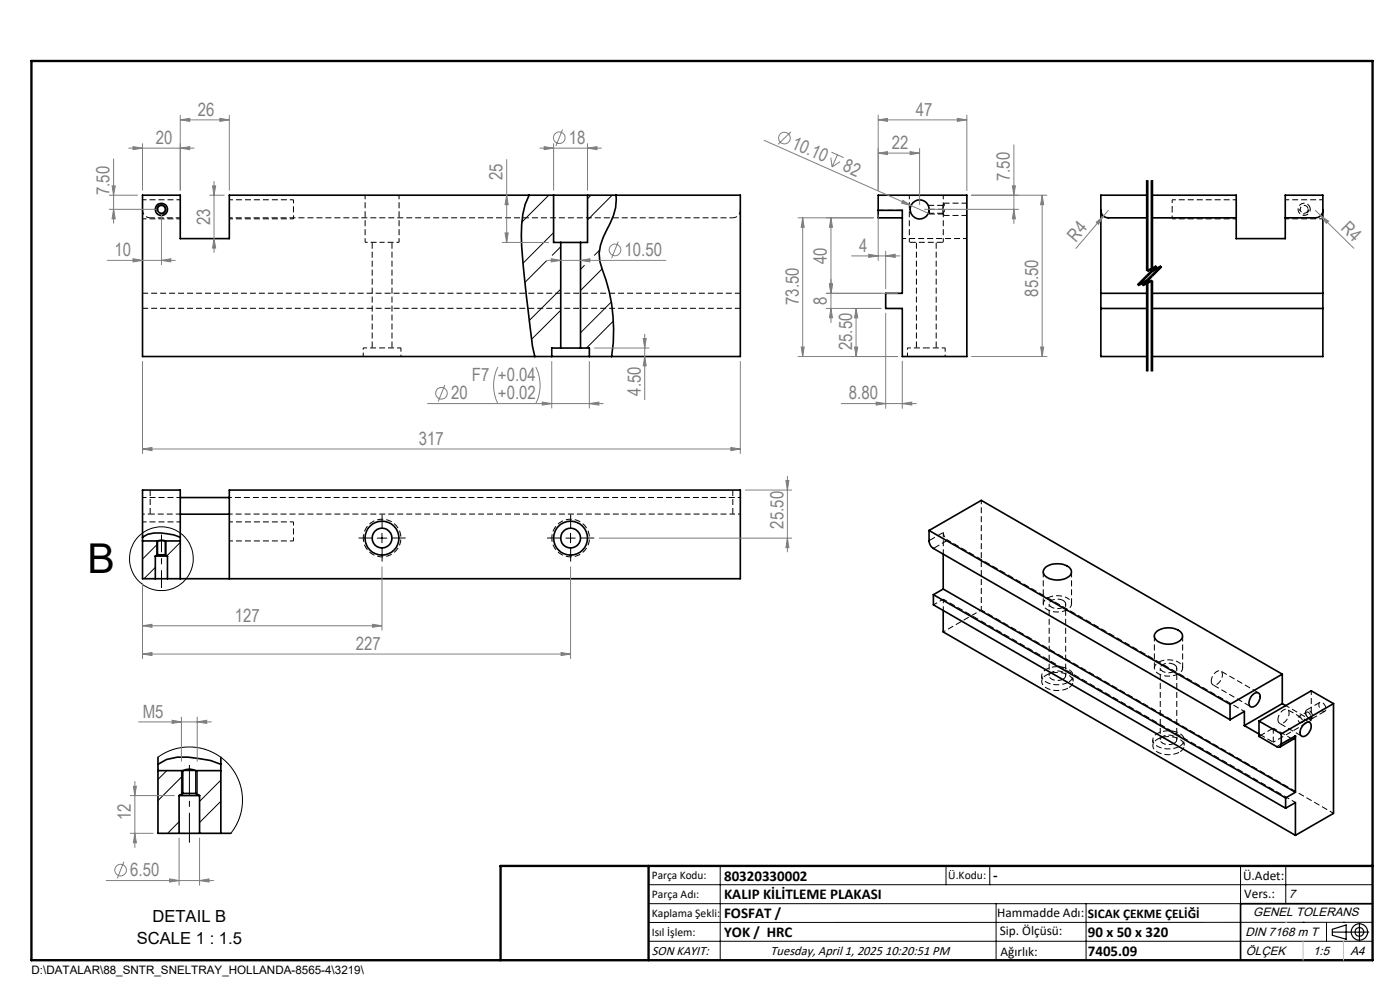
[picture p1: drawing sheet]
<svg xmlns="http://www.w3.org/2000/svg" width="297mm" height="210mm" viewBox="0 0 297 210" stroke-linecap="round" stroke-linejoin="round" font-family="sans-serif">
<g fill="none" stroke="#000" stroke-width=".21" stroke-dasharray="1.3 .6" stroke-dashoffset=".4" stroke-linecap="butt">
<path d="M30.3 46.4h8M38.3 42.4h-8M77.5 41.4v10M84.7 51.4v-10M192.9 41.4v10M200 44.4v.8M200 43.6v.8M200.1 51.4v-10M272.7 46.4h8M277.9 44a1.3 1.3 0 0 1-1.3 1.7 1.3 1.3 0 0 1-1.1-1.9 1.3 1.3 0 0 1 2.2-.2l.2 .4M280.7 42.4h-8M85.1 73.8h-8"/>
<path d="M38.3 105.5h-8M38.3 110.7h-8M208.2 106.1v23.3M200.1 129.5v-2.4M200.1 127.1l74.7 43.1M200.1 127.1l-2.1 1.2M208.2 129.4l74.7 43.1M270.1 154.4l3.8 2.2M278.2 152.8v-6.3M278.2 152.8l-5.4-3.1"/>
</g>
<g fill="none" stroke="#000" stroke-width=".21" stroke-dasharray="1.3 .6" stroke-dashoffset=".6" stroke-linecap="butt">
<path d="M155.5 46.2h-106.8M200.3 44.4v1.3M248.7 44.4v2M248.7 42.4v2M155.5 109h-106.8M222.6 128.1v15.2M221 143.3v1.3M226.1 143.3v-15.2M227.7 144.6v-1.3M244.6 156.9v1.3M246.1 141.7v15.2M249.6 156.9v-15.2"/>
<path d="M251.2 158.2v-1.3M276.1 153.3l1.8-1M277.2 151l-1.8 1.1"/>
</g>
<path d="M77.5 51.4h3.6M81.1 51.4h3.6M200.3 43.1v1.3M157.1 105.5h-108.4M208.2 129.4l-8.1 4.6M226.4 126.9a4.3 4.3 0 0 0-4.9 .5 1.39 1.39 0 0 0 1.2 2.1 4.3 4.3 0 0 0 4.4-.7 1.26 1.26 0 0 0-.7-1.9M250 140.5a4.3 4.3 0 0 0-4.9 .5 1.39 1.39 0 0 0 1.1 2.1 4.3 4.3 0 0 0 4.5-.7 1.26 1.26 0 0 0-.7-1.9M270.1 157.4l8.1-4.6" fill="none" stroke="#000" stroke-width=".21" stroke-dasharray="1.3 .6" stroke-dashoffset=".7" stroke-linecap="butt"/>
<g fill="none" stroke="#000" stroke-width=".21" stroke-dasharray="1.3 .6" stroke-dashoffset=".5" stroke-linecap="butt">
<path d="M48.7 46.4h13.6M62.3 46.4v-4M62.3 42.4h-13.6M191.4 50.6h13.7M197.1 45.3v-.9M248.7 46.4h13.6M262.3 42.4h-13.6M196.5 73.8h-4M200.5 73.8h-4M48.7 114.7h13.6M62.3 114.7v-4M62.3 110.7h-13.6"/>
<path d="M77.1 114.1a4 4 0 0 1 5.7-3.6 4 4 0 0 1 .7 6.8 4 4 0 0 1-6.4-2.4v-.8M117.1 114.1a4 4 0 0 1 5.7-3.6 4 4 0 0 1 .7 6.8 4 4 0 0 1-6.4-2.4v-.8M201.1 114.6l62.9 36.3M277 151.3l.2 .6a.6 .6 0 0 0 .9 .3l.1-.2"/>
</g>
<path d="M79 51.4v22.4M192.9 51.4h7.2M194.4 51.4v22.4M277.5 44.4a.84 .84 0 0 1-1.1 .8 .84 .84 0 0 1-.3-1.4 .84 .84 0 0 1 1.3 .3l.1 .3M83.2 73.8v-22.4M198.6 73.8v-22.4M226.7 144.7a4.7 4.7 0 0 1-5.5-.8 1.56 1.56 0 0 1 1.2-2.2 4.5 4.5 0 0 1 5.1 1 1.42 1.42 0 0 1-.8 2M226.7 145.9a4.7 4.7 0 0 1-5.5-.7 1.56 1.56 0 0 1 1.2-2.2 4.5 4.5 0 0 1 5.1 .9 1.42 1.42 0 0 1-.8 2M250.2 158.3a4.7 4.7 0 0 1-5.5-.7 1.56 1.56 0 0 1 1.3-2.2 4.5 4.5 0 0 1 5.1 .9 1.42 1.42 0 0 1-.9 2M250.2 159.5a4.7 4.7 0 0 1-5.5-.7 1.56 1.56 0 0 1 1.3-2.2 4.5 4.5 0 0 1 5.1 1 1.42 1.42 0 0 1-.9 1.9" fill="none" stroke="#000" stroke-width=".21" stroke-dasharray="1.3 .6" stroke-dashoffset="-.1" stroke-linecap="butt"/>
<g fill="none" stroke="#000" stroke-width=".21" stroke-dasharray="1.3 .6" stroke-linecap="butt">
<path d="M191.4 44.6h-5.1M197 45.2h3M197.1 45.4v-.1M200 45.2l.3 .5M200 43.6h-3M200.3 43.1l-.3 .5M275.7 44.4v.3M31.9 109v-5.1M155.5 103.9v5.1M225.6 127.4a.83 .83 0 0 1 .5 .9 .83 .83 0 0 1-.9 .7 1.96 1.96 0 0 1-2.6-.9 2.02 2.02 0 0 1 3-.7M225.6 144a.83 .83 0 0 0 .5-.9 .83 .83 0 0 0-.9-.6 1.96 1.96 0 0 0-2.6 .8 2.02 2.02 0 0 0 3 .7M249.1 141a.83 .83 0 0 1 .5 .9 .83 .83 0 0 1-.8 .7 1.96 1.96 0 0 1-2.7-.9 2.02 2.02 0 0 1 3-.7"/>
<path d="M249.1 157.7a.83 .83 0 0 0 .5-1 .83 .83 0 0 0-.8-.6 1.96 1.96 0 0 0-2.7 .8 2.02 2.02 0 0 0 3 .8M278.2 152.5l2.9-1.6M280 149l-2.8 1.6"/>
</g>
<path d="M197.1 45.4h3M200.1 44.4h-3M200.3 45.7h4.8M205.1 43.1h-4.8M157.1 62.2h-126.8M157.1 65.4h-126.8M221.3 121.3v6.8M227.3 128.1v-6.8M244.9 134.9v6.8M250.9 141.7v-6.8M270.1 154.4v3" fill="none" stroke="#000" stroke-width=".21" stroke-dasharray="1.3 .6" stroke-dashoffset=".1" stroke-linecap="butt"/>
<path d="M276.4 45.4a1 1 0 0 0 1.3-1M77.1 73.8v1.8M85.1 75.6v-1.8M192.5 73.8v1.8M200.5 75.6v-1.8" fill="none" stroke="#000" stroke-width=".21" stroke-dasharray="1.3 .6" stroke-dashoffset=".9" stroke-linecap="butt"/>
<g fill="none" stroke="#000" stroke-width=".35">
<path d="M112.3 41.4a17.7 17.7 0 0 0-1.7 8.5 299.4 299.4 0 0 0 2.4 23.5l.5 2.2M117.4 41.4h7.2M117.4 41.4h-68.8v9.2h-10.4v-9.2h-8v34.2h86.9M117.4 41.4v10h1.6M119 51.4h4.2M119 51.4v22.4M123.2 51.4v22.4M124.6 41.4h32.5v34.2h-32.1M124.6 41.4v10h-1.4M130.7 41.4a9.9 9.9 0 0 1-1.2 5.9 16.3 16.3 0 0 0-2.4 6.4l.1 1.7a47.3 47.3 0 0 1 2.8 11.6l.2 2.7-.1 3-.3 2.9M186.3 44.6v1.6h5.1M186.3 41.4h18.8v34.2h-13.7v-10.2h-3.5v-3.2h3.5v-17.6h-5.1z"/>
<path d="M233.5 44.6a1.57 1.57 0 0 0 1.6 1.6h8.2M243.3 41.4h-9.8v34.2h9.8M244.4 41.4h17.9v9.2h10.4v-9.2h7.9v34.2h-36.2M244.4 46.2h17.9M280.6 44.6a1.57 1.57 0 0 1-1.6 1.6h-6.3M117.1 75.6h7.9M119 73.8h4.2M119 73.8h-1.9v1.8M123.2 73.8h1.8v1.8M233.5 65.4h9.8M233.5 62.2h9.8M244.4 65.4h36.2"/>
<path d="M244.4 62.2h36.2M30.2 113.9a6.8 6.8 0 0 1 5.3-.7l1.4 .3 1.3 .5M30.2 113.9v.9M30.2 113.9v-9.9h8v10M30.2 114.8v8h2.7M30.2 114.8h3.2M32.9 118h2.6M32.9 118v4.8M33.4 114.8a1.95 1.95 0 0 1 1.7 0M33.4 117.7h1.7M33.4 114.8v2.9M33.4 117.7l-.5 .3"/>
<path d="M35.1 114.8h3.1M35.1 114.8v2.9M35.1 117.7l.4 .3M35.5 118v4.8M38.2 114v.8M38.2 114.8v8M38.2 109.1h10.4M38.2 105.5h10.4M197.1 112.5v2.2a1.96 1.96 0 0 0 .9 1.6l62.9 36.4M197.1 112.5l11.1-6.4 63.8 36.9M197.1 112.5l63.8 36.9M200.1 117.5v7.4"/>
<path d="M32.9 122.8h2.6M35.5 122.8h121.6v-18.8h-108.5v18.8M198 126.1v2.2l74.7 43.1M198 126.1l74.7 43.2M200.1 124.9l74.7 43.2M200.1 129.5v4.5l74.7 43.2M200.1 124.9l-2.1 1.2M221.8 120.3a4.3 4.3 0 0 1 5.3 .3 1.23 1.23 0 0 1-.7 1.9 4.2 4.2 0 0 1-4.9-.5 1.12 1.12 0 0 1 .3-1.7zM245.4 133.9a4.2 4.2 0 0 1 5.2 .4 1.23 1.23 0 0 1-.6 1.8 4.1 4.1 0 0 1-4.9-.5 1.09 1.09 0 0 1 .3-1.7zM260.9 152.7l3.1-1.8v3M260.9 149.4v3.3M264 153.9l3.1 1.8"/>
<path d="M265.8 147.3a.85 .85 0 0 1 1.2-.3 .85 .85 0 0 1 .3 1.2 1.91 1.91 0 0 1-2 1.7 1.96 1.96 0 0 1 .5-2.6zM267.1 153v3.2l3.8 2.2a.58 .58 0 0 0 .6 .1 .58 .58 0 0 0 .3-.7M267.1 153l4.7 2.7M271.8 155.7v2.1M272 143l-11.1 6.4M272 143v6.3M272 149.3l-8 4.6M272 149.3l.7 .4M274.8 156.1l-.1 .5-3.2 1.9M274.8 156.1v12M274.8 156.1l-3 1.7M276.7 153.6a.84 .84 0 0 1 1.1-.3 .84 .84 0 0 1 .3 1.1 1.91 1.91 0 0 1-1.9 1.8 1.86 1.86 0 0 1 .5-2.6z"/>
<path d="M282.9 149.3l-11.1 6.4M282.9 149.3v23.2l-8.1 4.7M282.9 149.3l-4.7-2.8-11.1 6.5M33.5 162.1l1.8-1 2.3-.5h2.3l2.4 .3 2.4 .4 2.1 .8M33.5 162.1v1.4M33.5 160.6v1.5M33.5 163.5v13.3h4.5M33.5 163.5h5.3M38 168.8h4.3M38 176.8h4.3M38 168.8v8M38.8 163.5a3.4 3.4 0 0 1 2.8 0"/>
<path d="M38.8 168.3h2.8M38.8 163.5v4.8M38.8 168.3l-.8 .5M41.6 163.5h5.2M41.6 163.5v4.8M41.6 168.3l.7 .5M42.3 168.8v8M42.3 176.8h6.7M46.8 162.1v1.4M46.8 160.6v1.5M46.8 163.5v13.3M272.7 171.4l2.1-1.2v7"/>
<path d="M272.7 169.3v2.1M274.8 168.1l-2.1 1.2M291.2 191.7h-28v12"/>
<circle cx="34.2" cy="44.4" r=".84"/>
<circle cx="34.2" cy="44.4" r="1.3"/>
<circle cx="195.1" cy="44.4" r="2.02"/>
<circle cx="81" cy="114.1" r="3.6"/>
<circle cx="81.1" cy="114.1" r="2.1"/>
<circle cx="121" cy="114.1" r="3.6"/>
<circle cx="121" cy="114.1" r="2.11"/>
</g>
<g fill="none" stroke="#000" stroke-width=".21" stroke-dasharray="1.3 .6" stroke-dashoffset="-.2" stroke-linecap="butt">
<path d="M198 116.3l3.1-1.7M200.1 112.9l-3 1.8M257.3 145.3l8 4.6M267 147l-8-4.7M267.1 156.2l3-1.8M267.1 155.7l3 1.7M271.4 153.4l4.8 2.7M273.9 156.6l-3 1.8M276.3 152.9a.49 .49 0 0 1-.6 .4 .49 .49 0 0 1-.3-.6v-.6a.82 .82 0 0 1 .9 .8M277.8 153.2l-4.7-2.7M278 151.9v.2a.7 .7 0 0 1-.8-.2 .7 .7 0 0 1 0-.9l.5 .2 .3 .7M278.5 152l-.2 .5a1.2 1.2 0 0 1-1.1-.6 1.2 1.2 0 0 1 0-1.3 1.27 1.27 0 0 1 1.3 1.4"/>
<path d="M281.3 150.4l-.2 .4a1.2 1.2 0 0 1-1.1-.5 1.2 1.2 0 0 1 0-1.3 1.27 1.27 0 0 1 1.3 1.4"/>
</g>
<path d="M30.3 44.6a1.6 1.6 0 0 0 1.6 1.6M38.3 46.2h-6.4M155.5 46.2a1.6 1.6 0 0 0 1.6-1.6M38.3 109h-6.4M200.1 117.5v-4.6M274.6 156.7l-.7-.1" fill="none" stroke="#000" stroke-width=".21" stroke-dasharray="1.3 .6" stroke-dashoffset=".3" stroke-linecap="butt"/>
<path d="M257 144.5a.79 .79 0 0 0 .5 .9 .79 .79 0 0 0 1-.4 1.88 1.88 0 0 0 .5-2.7 1.95 1.95 0 0 0-2 2.2M271.1 152.7a.79 .79 0 0 0 .5 .8 .79 .79 0 0 0 1-.4 1.88 1.88 0 0 0 .5-2.6 1.95 1.95 0 0 0-2 2.2" fill="none" stroke="#000" stroke-width=".21" stroke-dasharray="1.3 .6" stroke-dashoffset=".2" stroke-linecap="butt"/>
<path d="M201.1 114.6a2.08 2.08 0 0 1-1-1.7" fill="none" stroke="#000" stroke-width=".21" stroke-dasharray="1.3 .6" stroke-dashoffset="1" stroke-linecap="butt"/>
<g fill="none" stroke="#000" stroke-width=".21">
<path d="M243.2 38.2v19.3M243.4 38.2v19.3l2-1-4 4 2-1v19.3M243.6 38.2v9.7M244.2 38.2v19.3M244.4 38.2v19.3l2-1-4 4 2-1v19.3M244.6 38.2v19.3M33.3 44.7a1.01 1.01 0 0 1 .9-1.3 1.01 1.01 0 0 1 1.1 1.1 1.01 1.01 0 0 1-1.3 .9M115.9 55.3l-4.6 4.6M116.4 41.4l-5.7 5.7M117.4 49.3l-6.5 6.5M119 52.3l-1.8 1.8M124 56.3l-.8 .8"/>
<path d="M125.4 41.4l-.8 .7M127.1 53.1l-1 1M127.7 57l-4.5 4.6M129.9 41.4l-5.3 5.3M243.2 59.5v19.3M243.3 59.3l-2 1M243.5 59.7l-2 1M243.6 47.9v9.6zM243.6 59.5v19.3M244.2 59.5v19.3M244.5 59.7l-2 1M244.6 59.5v19.3"/>
<path d="M245.2 56.4l-4 4M245.3 56.3l-2 1M245.5 56.7l-2 1M245.5 56.6l-4 4M246.2 56.4l-4 4 2.1-1.1M246.3 56.3l-2 1M246.5 56.7l-2 1M246.5 56.6l-4 4M119 61.3l-6.7 6.7M119 65.8l-6.3 6.2M129.7 64.1l-6.5 6.5M130.1 68.1l-5.7 5.7"/>
<path d="M33.2 114.8v2.9M33.4 115.4l-3.2 3.2M35.2 114.8v2.9M38.2 115.1l-2.8 2.8M80 114.2h2.1M81 113.1v2M120.1 114.2h1.9M121 113.1v2M32.9 120.4l-2.3 2.4M33.5 160.6l1.4-.8 1.9-.8 2.2-.5h2l1.8 .2 2 .7 2.1 1.2 1.5 1.4 1.3 1.7 .8 1.4 .7 2 .2 1.9v1.9l-.4 2-.8 2-1.2 1.9M35.4 163.5l-1.9 1.8M38 174.3l-2.4 2.5"/>
<path d="M38.5 163.5v5M38.8 164.6l-5.3 5.2M41.8 163.5v5M46.8 165.5l-4.5 4.5M46.8 170l-4.5 4.5M137.6 187.7h153.6M137.6 191.7h153.6M137.6 199.7h153.6M152.8 183.7v20M200.7 183.7v4M210 183.7v4M211.3 191.7v12"/>
<path d="M230.4 191.7v12M263.2 183.7v20M272.8 183.7v8M276.4 195.6h.1M281.4 195.6v4.1M285 195.6h.1M291.2 195.6l-153.6 .1"/>
<circle cx="34.2" cy="118.5" r="6.8"/>
</g>
<path d="M30.3 109h1.6M155.5 109h1.6" fill="none" stroke="#000" stroke-width=".21" stroke-dasharray="1.3 .6" stroke-dashoffset=".8" stroke-linecap="butt"/>
<g fill="none" stroke="#808080" stroke-width=".21">
<path d="M23.8 39.4h.6l-.3 2zM24.1 33.6v13.8M27.2 31.4h14M28.2 31.1l2 .3-2 .3zM30.2 30.4v10M38.2 31.4l2.1-.3v.6zM38.2 25.4l2.1-.3v.6zM38.2 24.4v16M38.2 25.4h10.4M45.1 39.4h.7l-.4 2zM45.4 38.4v15.2M46.6 25.1l2 .3-2 .3z"/>
<path d="M48.6 24.4v16M107.5 33.8v17.6M114.4 31.4h13.2M115.4 31.1l2 .3-2 .3zM117.4 30.4v10M119.3 27.5l-1.4 3.5M124.6 31.4l2-.3v.6zM124.6 30.4v10M162.1 29.8l31.2 13.8M167.8 28l-2.7 2.6M176.2 33.4l.3 2M176.4 32.3l2.6 1.1"/>
<path d="M177.7 32.8l-1.2 2.6M178.2 34.3l-1.7 1.1M186.3 32.5l2-.3v.6zM186.3 25.4l2-.3v.6zM186.3 25.4h18.8M186.3 24.4v16M186.3 32.5h8.8M193.1 32.2l2 .3-2 .3zM195.1 31.5v11.9M203.1 25.1l2 .3-2 .3zM205.1 24.4v16M214.8 39.4h.6l-.3 2z"/>
<path d="M215.1 30.7v16.7M22.7 55.2h14.6M23.1 44.4h10.1M23.1 41.4h6.1M24.1 44.4l.3 2h-.6zM28.2 54.9l2 .3-2 .4zM34.3 55.2l1.9-.3v.7zM34.3 45.4v10.8M44.4 41.4h3.2M45.4 50.6l.4 2h-.7zM106.5 51.4h10M107.1 49.4h.7l-.3 2z"/>
<path d="M107.5 41.4l.3 2h-.7zM115.9 55.2h25.4M116.9 54.9l2.1 .3-2.1 .4zM123.2 55.2l1.9-.3v.7zM131.2 51.3l-1.4 3.5M169.3 46.2h16M170.3 46.2l.3 2h-.6zM170.3 46.2v29.4M176.3 46.2l.3 2h-.6zM176.3 46.2v22.2M180.7 54.3h10.2M184.3 53.9l2 .4-2 .3z"/>
<path d="M186.3 45.6v9.7M187.9 54.3l2-.4v.7zM187.9 53.3v7.9M191.6 42.5l1.7 1.1-2-.5zM193.3 43.6l3.7 1.7M196.1 44.4h20M206.1 41.4h16M215.1 44.4l.3 2h-.6zM221.1 41.4l.3 2h-.6zM221.1 41.4v34.2M232.6 47.2l1.5-1.4-1.1 1.8zM235.1 44.6l-6.9 8.1"/>
<path d="M279 44.6l1.2 1.1M280.2 45.7l1.6 1.2-.4 .5zM280.2 45.7l7 7M30.2 76.6v19.7M105.6 77.8a8.6 8.6 0 0 0 0 7.8M113.7 77.8a8.6 8.6 0 0 1 0 7.8M117.1 76.6v10M125 76.6v10M126 73.8h11.8M136.5 71.8h.6l-.3 2zM136.8 75.6l.3 2h-.6zM136.8 70.8v14"/>
<path d="M157.1 76.6v19.7M169.3 75.6h21.1M170 73.6h.6l-.3 2zM175.3 65.4h11.6M175.3 62.2h15.1M176 60.2h.6l-.3 2zM176.3 65.4l.3 2h-.6zM181.3 73.6h.7l-.4 2zM181.6 65.4l.4 2h-.7zM181.6 65.4v10.2M187.9 66.4v20.2M191.4 76.6v10"/>
<path d="M206.1 75.6h16M220.8 73.6h.6l-.3 2zM30.2 95.2l2-.3v.7zM30.2 95.2h126.9M90.6 85.6h37.4M94.4 81.7l-1.4 3.5M115 85.3l2.1 .3-2.1 .3zM125 85.6l2-.3v.6zM155 94.9l2.1 .3-2.1 .4zM178.5 85.6h15.9M185.9 85.3l2 .3-2 .3zM191.4 85.6l2-.3v.6z"/>
<path d="M127 114.2h41M158 104h10M166.7 101.9h.7l-.4 2.1zM167 114.2l.4 2h-.7zM167 101v16.1M30.2 132.7l2-.3v.7zM30.2 138.7l2-.3v.7zM30.2 123.7v16.1M30.2 132.7h50.8M30.2 138.7h90.8M79 132.4l2 .3-2 .4zM81 120.1v13.6"/>
<path d="M119 138.4l2 .3-2 .4zM121 120.1v19.7M29.4 153.1h15.4M36.5 152.8l2 .3-2 .3zM38.5 152.1v9.4M41.8 153.1l2.1-.3v.6zM41.8 152.1v9.4M27.6 168.8h9.4M27.6 176.8h4.9M28.3 166.8h.6l-.3 2zM28.6 176.8l.3 2h-.6zM28.6 165.8v14"/>
<path d="M38 177.8v10M42.3 177.8v10M22.5 186.8h22.8M26.3 182.8l-1.4 3.5M36 186.4l2 .4-2 .3zM42.3 186.8l2-.4v.7z"/>
<circle cx="118.6" cy="29.2" r="1.23"/>
<circle cx="166.4" cy="29.3" r="1.23"/>
<circle cx="130.5" cy="53" r="1.24"/>
<circle cx="93.7" cy="83.4" r="1.23"/>
<circle cx="25.6" cy="184.6" r="1.24"/>
</g>
<g fill="none" stroke="#000" stroke-width=".25">
<path d="M33.2 114.8h2M38.5 163.5h3.3M282.6 197.7h7.8M282.6 197.1l3-.9v3l-3-.8zM288.4 195.8v3.8M106.2 203.7h185"/>
<circle cx="288.4" cy="197.7" r="1.74"/>
<circle cx="288.4" cy="197.7" r=".93"/>
</g>
<path d="M197.1 45.3v-.9" fill="none" stroke="#000" stroke-width=".25" stroke-dasharray="1.3 .6" stroke-dashoffset=".5" stroke-linecap="butt"/>
<path d="M40.2 162.3v16.5" fill="none" stroke="#000" stroke-width=".21" stroke-dasharray="15.2 1.3 1.3 1.3" stroke-dashoffset="8.9" stroke-linecap="butt"/>
<path d="M79.1 114.1h-3M81.1 112.1v-3M81.1 116.1v3M83.1 114.1h3M119.1 114.1h-3M121.1 112.1v-3M121.1 116.1v3M123.1 114.1h3" fill="none" stroke="#000" stroke-width=".21" stroke-dasharray="15.2 1.3 1.3 1.3" stroke-linecap="butt"/>
<path d="M197.1 45.4v-.1" fill="none" stroke="#000" stroke-width=".25" stroke-dasharray="1.3 .6" stroke-linecap="butt"/>
<path d="M34.3 113.4v11.3" fill="none" stroke="#000" stroke-width=".21" stroke-dasharray="15.2 1.3 1.3 1.3" stroke-dashoffset="11.5" stroke-linecap="butt"/>
<path d="M243.4 38.2v19.3M244.4 38.2v19.3M243.4 59.5v19.3M244.4 59.5v19.3" fill="none" stroke="#000" stroke-width=".21" stroke-dasharray="6.3 1.3 1.3 1.3" stroke-dashoffset="3.7" stroke-linecap="butt"/>
<path d="M243.4 57.5l2-1M243.4 58.5l-2 2M244.4 57.5l2-1M244.4 58.5l-2 2M245.4 56.5l-2 2M246.4 56.5l-2 2M241.4 60.5l2-1M242.4 60.5l2-1" fill="none" stroke="#000" stroke-width=".21" stroke-dasharray="6.3 1.3 1.3 1.3" stroke-linecap="butt"/>
<path d="M6.7 12.9h284.5v190.8h-284.5zM137.6 183.7v20M291.2 183.7h-185v20" fill="none" stroke="#000" stroke-width=".5"/>
<path d="M276.4 199.7v4M285 199.7v4" fill="none" stroke="#c0c0c0" stroke-width=".21"/>
<path d="M272.8 195.6h.1" fill="none" stroke="#c0c0c0" stroke-width=".25"/>
<g fill="#808080">
<path d="M232.6 47.2l1.5-1.4-1.1 1.8z"/>
<path d="M280.2 45.7l1.6 1.2-.4 .5z"/>
<path d="M191.6 42.5l1.7 1.1-2-.5z"/>
<path d="M41.8 153.1l2.1-.3v.6zM36.5 152.8l2 .3-2 .3z"/>
<path d="M42.3 186.8l2-.4v.7zM36 186.4l2 .4-2 .3z"/>
<path d="M28.3 166.8h.6l-.3 2zM28.6 176.8l.3 2h-.6z"/>
<path d="M155 94.9l2.1 .3-2.1 .4zM30.2 95.2l2-.3v.7z"/>
<path d="M125 85.6l2-.3v.6zM115 85.3l2.1 .3-2.1 .3z"/>
<path d="M123.2 55.2l1.9-.3v.7zM116.9 54.9l2.1 .3-2.1 .4z"/>
<path d="M38.2 31.4l2.1-.3v.6zM28.2 31.1l2 .3-2 .3z"/>
<path d="M167 114.2l.4 2h-.7zM166.7 101.9h.7l-.4 2.1z"/>
<path d="M24.1 44.4l.3 2h-.6zM23.8 39.4h.6l-.3 2zM45.4 50.6l.4 2h-.7zM45.1 39.4h.7l-.4 2zM136.8 75.6l.3 2h-.6zM136.5 71.8h.6l-.3 2zM107.1 49.4h.7l-.3 2zM107.5 41.4l.3 2h-.7z"/>
<path d="M38.2 25.4l2.1-.3v.6zM46.6 25.1l2 .3-2 .3z"/>
<path d="M30.2 132.7l2-.3v.7zM79 132.4l2 .3-2 .4zM30.2 138.7l2-.3v.7zM119 138.4l2 .3-2 .4z"/>
<path d="M28.2 54.9l2 .3-2 .4zM34.3 55.2l1.9-.3v.7z"/>
<path d="M115.4 31.1l2 .3-2 .3zM124.6 31.4l2-.3v.6z"/>
<path d="M191.4 85.6l2-.3v.6zM185.9 85.3l2 .3-2 .3zM187.9 54.3l2-.4v.7zM184.3 53.9l2 .4-2 .3zM193.1 32.2l2 .3-2 .3zM186.3 32.5l2-.3v.6z"/>
<path d="M176.3 65.4l.3 2h-.6zM176 60.2h.6l-.3 2z"/>
<path d="M176.3 46.2l.3 2h-.6zM176 60.2h.6l-.3 2z"/>
<path d="M221.1 41.4l.3 2h-.6zM220.8 73.6h.6l-.3 2z"/>
<path d="M181.3 73.6h.7l-.4 2zM181.6 65.4l.4 2h-.7z"/>
<path d="M214.8 39.4h.6l-.3 2zM215.1 44.4l.3 2h-.6z"/>
<path d="M170 73.6h.6l-.3 2zM170.3 46.2l.3 2h-.6z"/>
<path d="M186.3 25.4l2-.3v.6zM203.1 25.1l2 .3-2 .3z"/>
</g>
<text font-size="8.7" x="18.5" y="121.6">B</text>
<g font-size="3.9" fill="#808080">
<text x="41.9" y="24.5">26</text>
<text x="194.3" y="24.5">47</text>
<text x="33.1" y="30.5">20</text>
<text x="120.7" y="30.5">18</text>
<text x="167.7" y="31.3" transform="rotate(24 167.7 31.3)">10.10</text>
<text x="189.2" y="31.6">22</text>
<text x="23.3" y="41.4" transform="rotate(-90 23.3 41.4)">7.50</text>
<text x="106.6" y="38.2" transform="rotate(-90 106.6 38.2)">25</text>
<text x="178.6" y="36.1" transform="rotate(24 178.6 36.1)">82</text>
<text x="214.2" y="38.4" transform="rotate(-90 214.2 38.4)">7.50</text>
<text x="44.6" y="47.7" transform="rotate(-90 44.6 47.7)">23</text>
<text x="182.3" y="53.4">4</text>
<text x="228.2" y="51.5" transform="rotate(-49 228.2 51.5)">R4</text>
<text x="284.3" y="48.6" transform="rotate(45 284.3 48.6)">R4</text>
<text x="24.3" y="54.3">10</text>
<text x="132.5" y="54.3">10.50</text>
<text x="175.4" y="56" transform="rotate(-90 175.4 56)">40</text>
<text x="169.4" y="64.7" transform="rotate(-90 169.4 64.7)">73.50</text>
<text x="175.4" y="64.7" transform="rotate(-90 175.4 64.7)">8</text>
<text x="220.2" y="62.9" transform="rotate(-90 220.2 62.9)">85.50</text>
<text x="180.8" y="74.3" transform="rotate(-90 180.8 74.3)">25.50</text>
<text x="100.1" y="80.8">F7 +0.04</text>
<text x="135.9" y="83.9" transform="rotate(-90 135.9 83.9)">4.50</text>
<text x="95.7" y="84.7">20</text>
<text x="105.6" y="84.7">+0.02</text>
<text x="180.1" y="84.7">8.80</text>
<text x="88.8" y="94.4">317</text>
<text x="166.2" y="112.1" transform="rotate(-90 166.2 112.1)">25.50</text>
<text x="49.8" y="131.9">127</text>
<text x="75.5" y="137.9">227</text>
<text x="30.3" y="152.2">M5</text>
<text x="27.8" y="174" transform="rotate(-90 27.8 174)">12</text>
<text x="27.6" y="185.9">6.50</text>
</g>
<g font-size="3.5">
<text x="32.3" y="195.6">DETAIL B</text>
<text x="29" y="200.1">SCALE 1 : 1.5</text>
</g>
<g font-size="3.2">
<text x="153.6" y="190.8">KALIP KİLİTLEME PLAKASI</text>
<text x="153.6" y="186.8">80320330002</text>
<text x="210.7" y="186.6">-</text>
<text x="153.6" y="194.8">FOSFAT /</text>
<text x="153.6" y="198.8">YOK / HRC</text>
<text x="230.8" y="198.7">90 x 50 x 320</text>
<text x="230.8" y="202.8">7405.09</text>
</g>
<g font-size="2.8">
<text x="263.7" y="186.7">Ü.Adet:</text>
<text x="263.9" y="190.5">Vers.:</text>
<text x="211.5" y="194.5">Hammadde Adı:</text>
<text x="230.8" y="194.7">SICAK ÇEKME ÇELİĞİ</text>
<text x="138.3" y="202.6">SON KAYIT:</text>
<text x="163.5" y="202.6">Tuesday, April 1, 2025 10:20:51 PM</text>
<text x="212.1" y="198.4">Sip. Ölçüsü:</text>
<text x="212.2" y="202.7">Ağırlık:</text>
</g>
<g font-size="2.6">
<text x="273.4" y="190.4">7</text>
<text x="265.9" y="194.4">GENEL TOLERANS</text>
<text x="264.2" y="198.5">DIN 7168 m T</text>
<text x="264.3" y="202.6">ÖLÇEK</text>
<text x="278.5" y="202.6">1:5</text>
<text x="286.5" y="202.6">A4</text>
</g>
<g font-size="2.5">
<text x="138.3" y="186.4">Parça Kodu:</text>
<text x="138.3" y="190.5">Parça Adı:</text>
<text x="201.2" y="186.5">Ü.Kodu:</text>
<text x="138.3" y="194.5">Kaplama Şekli:</text>
<text x="138.3" y="198.6">Isıl İşlem:</text>
<text x="6.7" y="206.7">D:\DATALAR\88_SNTR_SNELTRAY_HOLLANDA-8565-4\3219\</text>
</g>
</svg>
